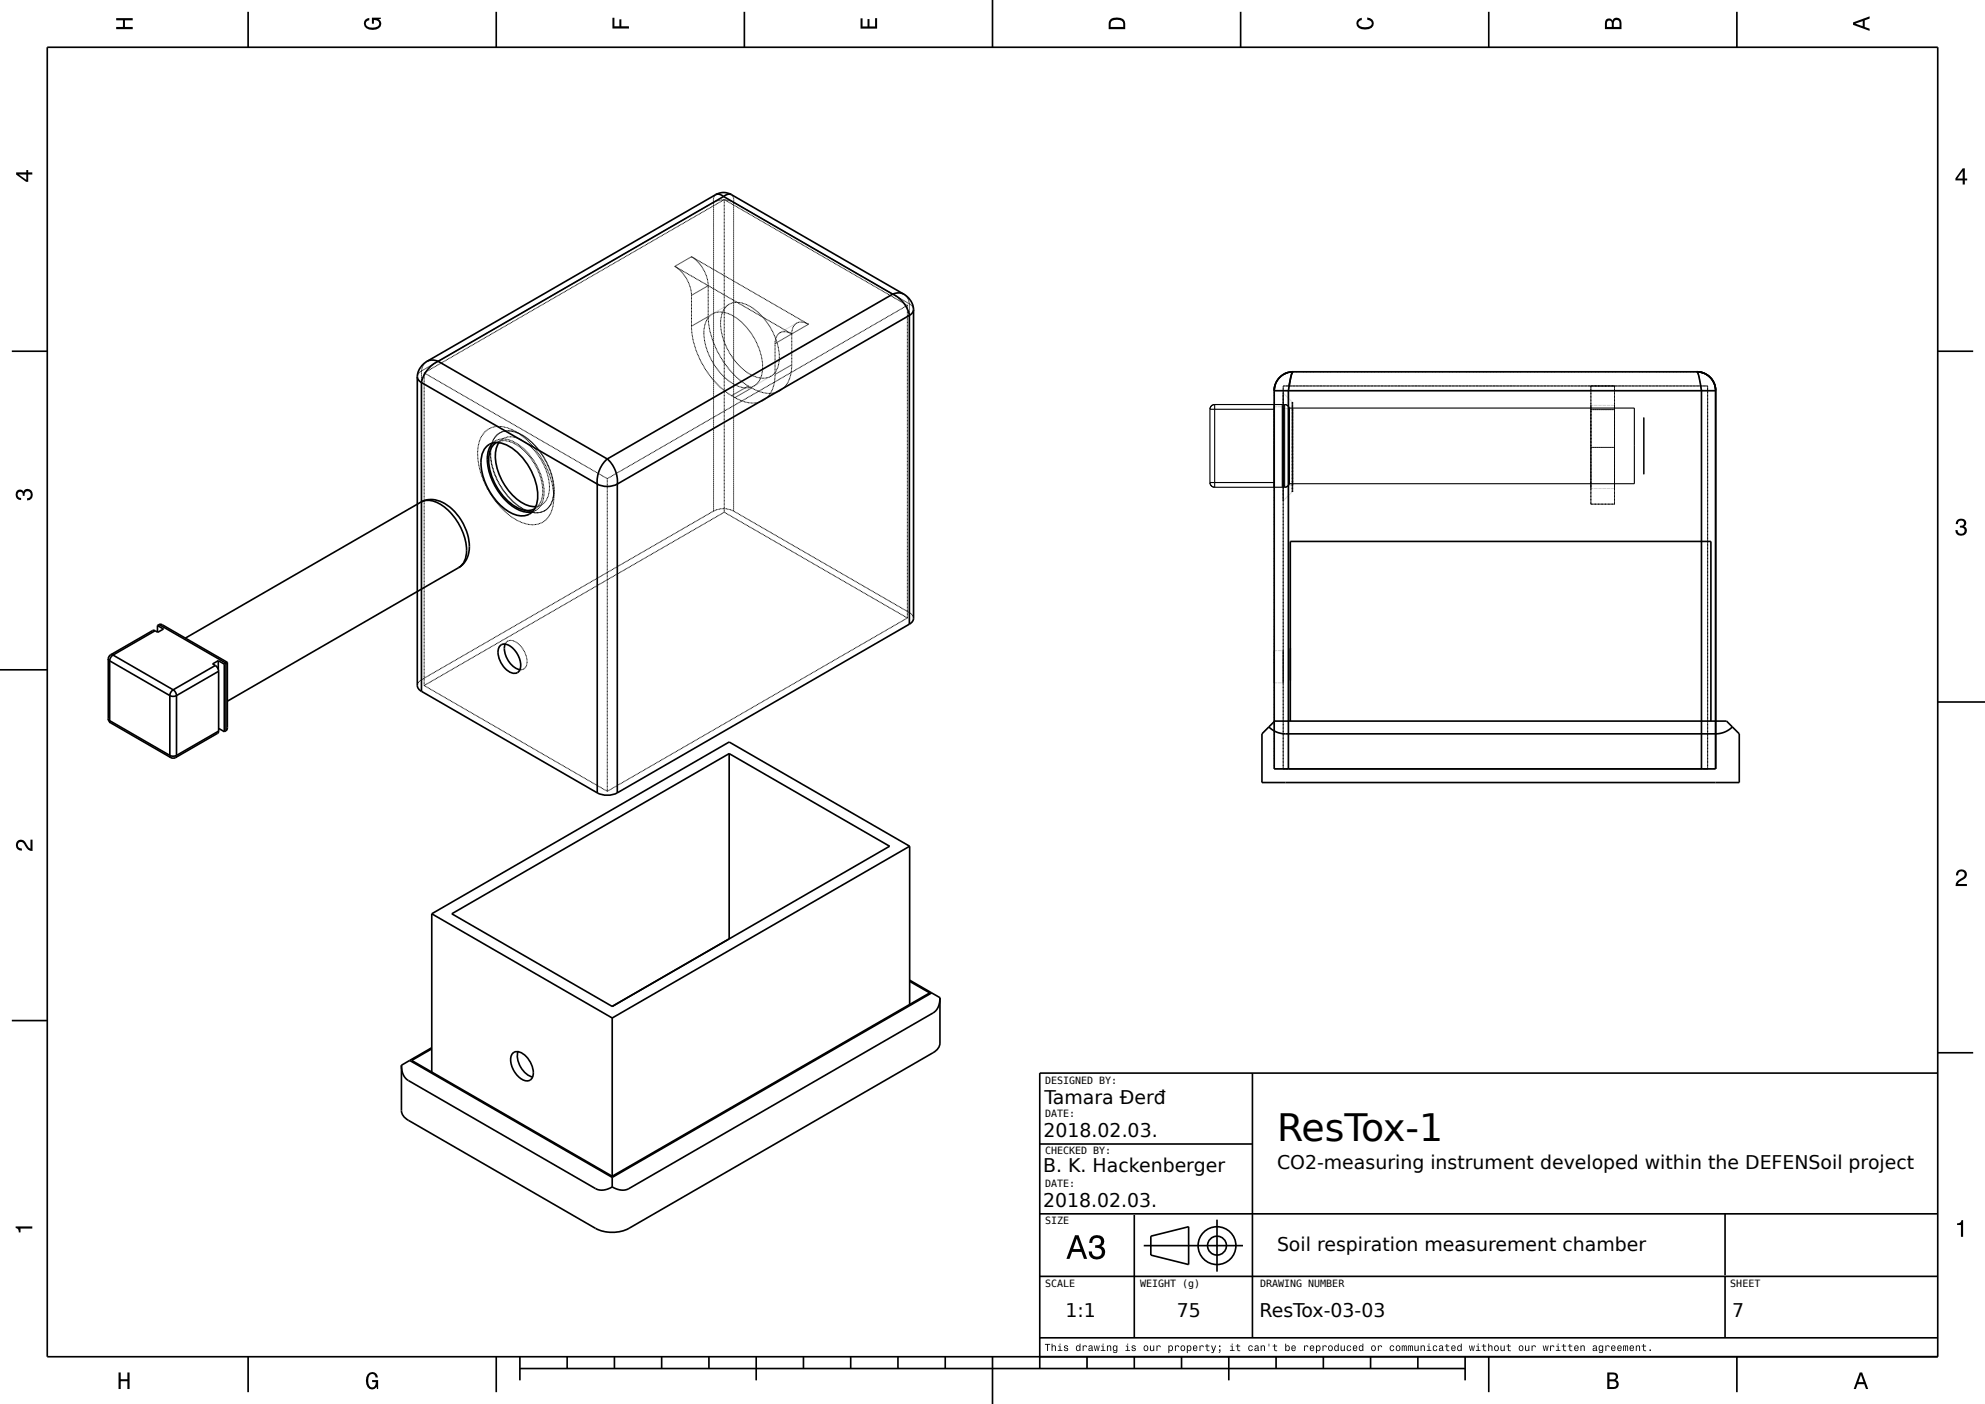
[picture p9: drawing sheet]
<svg xmlns="http://www.w3.org/2000/svg" width="420mm" height="297mm" viewBox="0 0 420 297" stroke-linecap="round" stroke-linejoin="round" font-family="sans-serif">
<g fill="none" stroke="#000" stroke-width=".35">
<path d="M210 0v10M10 10h400v277h-400zM52.5 2.5v7.5M105 2.5v7.5M157.5 2.5v7.5M262.5 2.5v7.5M315 2.5v7.5M367.5 2.5v7.5M151.5 41.2a1.45 1.45 0 0 1 1.6 .4M151.5 41.2l-61.1 35.2M151.5 41.2h-.1M151.5 41.2a3.3 3.3 0 0 1 3.2 0"/>
<path d="M153.1 41.6l-60.4 34.8M153.1 41.6l35.8 20.6M154.7 41.2a1.45 1.45 0 0 0-1.6 .4M154.7 41.2l36.5 21M154.7 41.2h.1M2.5 74.3h7.5M88.3 79.7v65.3a1.5 1.5 0 0 0 .9 1.2M88.3 79.7a1.5 1.5 0 0 0 .9 1.2M90.4 76.4a4 4 0 0 0-2.1 3.3M90.4 76.4a2.58 2.58 0 0 1 2.3 0M90.4 76.4h.1M92.7 76.4a6.4 6.4 0 0 0-3.5 4.5"/>
<path d="M92.7 76.4l35.8 20.7M188.9 62.2a6.4 6.4 0 0 1 3.5 4.5M188.9 62.2l-60.4 34.9M191.2 62.2a4.1 4.1 0 0 1 2.1 3.3M191.2 62.2a2.59 2.59 0 0 0-2.3 0M192.4 66.7l-61.8 35.7M192.4 66.7v65.3M193.3 65.5v65.3a1.5 1.5 0 0 1-.9 1.2M193.3 65.5a1.5 1.5 0 0 1-.9 1.2M272.4 78.8l-.7 .3M273.6 78.6a4 4 0 0 0-4 4M273.6 78.6a5.8 5.8 0 0 0-.8 3"/>
<path d="M273.6 78.6a11 11 0 0 0-1 4M273.6 78.6h85.4M359 78.6a8 8 0 0 1 .9 3.5l.1 .5M359 78.6l1.2 .2M359 78.6a4 4 0 0 1 4 4M360.2 78.8l.2 .1M360.4 78.9l.2 .1M410 74.3h7.5M89.2 80.9v65.3M89.2 80.9l37.2 21.5M103.1 94.3a3.7 3.7 0 0 1 4.3-.1 13 13 0 0 1 6.4 11.1 3.4 3.4 0 0 1-4.5 3.7 11.9 11.9 0 0 1-6.9-7.6 7.4 7.4 0 0 1 .3-6.7zM104.2 93.7a6.7 6.7 0 0 0-.5 6.7 12.1 12.1 0 0 0 7 7.8l1.3 .2 .6-.1"/>
<path d="M105 93.6a4.4 4.4 0 0 0-1.6 4.2 12.2 12.2 0 0 0 6.9 9.9 3.5 3.5 0 0 0 2.8-.1M105.5 93.6a7.4 7.4 0 0 0 .1 6.6 11.3 11.3 0 0 0 6.4 6.8l1.4 .2M128.5 97.1a6.4 6.4 0 0 0-2.1 5.3M128.5 97.1a6.4 6.4 0 0 1 2.1 5.3M269.6 82.6h3M269.6 82.6v80h93.4v-80M269.8 81.4l-.2 1.2M272.6 82.6v80M272.6 82.6h87.4M360 82.6h3M360 82.6v80M89.1 106.2a5.3 5.3 0 0 1 6.2 1.2 10.5 10.5 0 0 1 3.7 10.1 4.4 4.4 0 0 1-1.9 2.6"/>
<path d="M89.1 106.2a4.9 4.9 0 0 1 5.4 1.5 11.9 11.9 0 0 1 4.1 10.1 3.4 3.4 0 0 1-1.5 2.3M89.1 106.2l-49.9 28.8M126.4 102.4a4.7 4.7 0 0 0 4.2 0M126.4 102.4v65.3M130.6 102.4v65.3M22.9 139.4l.3 .4M22.9 139.4v12.6M23.2 139.8l12.7 7.3M23.2 139.8v12.7M23.4 138.5l-.4 .4-.1 .5M23.4 138.5l.5 .1M23.9 138.6a1.57 1.57 0 0 0-.7 1.2"/>
<path d="M23.9 138.6l12.7 7.3M32.8 133.4h-.5l-8.9 5.1M32.8 133.4l-8.9 5.2M33.3 132.3l1.3 .8-1.2 .7-.6-.4M33.3 132.3v1.4M33.7 132.1l.7 .1 13.7 7.9M33.7 132.1l-.4 .2M33.7 132.1l14.1 8.2M46.2 139.8l-1.2 .6 .6 .4M46.2 139.8l1.3 .7M46.2 139.8v1.8M97.1 120.1l-49 28.2"/>
<path d="M105.8 136.6a1.95 1.95 0 0 1 2.8 .6 4.3 4.3 0 0 1 1.2 4.8 1.73 1.73 0 0 1-2.5-.2 4.5 4.5 0 0 1-1.7-5zM106.9 136.3a4.7 4.7 0 0 0 3.1 5.4M192.4 132l-61.8 35.7M0 141.7h10M22.9 152l.1 .5 .4 .4M22.9 152l.3 .5M23.2 152.5l.2 .4M23.2 152.5l12.7 7.3M23.4 152.9l12.7 7.4M35.9 147.1a1.57 1.57 0 0 0 1.4 0M35.9 159.8l.2 .5M35.9 147.1v12.7"/>
<path d="M36.6 145.9a1.56 1.56 0 0 0-.7 1.2M36.6 145.9a1.56 1.56 0 0 1 .7 1.2M37.3 159.8a1.57 1.57 0 0 1-1.4 0M37.3 159.8l-.2 .5M37.3 147.1v12.7M45.6 140.8a1.57 1.57 0 0 1 .7 1.2M45.6 140.8l-9 5.1M46.3 154.7l-.3 .4-8.9 5.2M46.3 142v12.7M46.3 154.1l1.2 .7M46.3 154.7l-9 5.1M46.3 142l-9 5.1"/>
<path d="M47.5 140.5v14.3M47.8 140.3l-.3 .2M47.8 154.6l-.3 .2M47.8 140.3v14.3M48.1 140.1l-.3 .2M48.1 140.1v13.8l-.3 .7M89.2 146.2l37.2 21.5M154.3 159.4v39.2M267 155.2l2.7-2.7h95.6l2.7 2.7v10.3h-101zM268.5 153.8l1.6 1.1 1.9 .3h91l1.9-.3 1.6-1.1M273 152.5v-38h89v38M410 148.5h10"/>
<path d="M36.1 160.3l.5 .1 .5-.1M126.4 167.7a4.7 4.7 0 0 0 4.2 0M192.5 179v33.5M192.5 179l-38.2-22-62.9 36.3M192.5 179l-63 36.3M91.4 193.3v33.5M91.4 193.3l38.1 22M95.6 193.3l58.7-33.9 33.9 19.6-58.7 33.9zM2.5 215.9h7.5M129.5 215.3v33.5M192.5 207.3l6.4 3.7M192.5 207.6l4.2 2.4-67.2 38.8"/>
<path d="M197.1 210l-67.6 39.1M198.9 211l-.1 1.3a2.98 2.98 0 0 1-1.4 2l-64.3 37.1a3.5 3.5 0 0 1-3.6-.3M198.9 211v9.7a2.42 2.42 0 0 1-1.5 2l-64.3 37.1a7.8 7.8 0 0 1-7.1 0l-39.6-22.8a2.6 2.6 0 0 1-1.5-2.1v-9.6M84.9 225.3l.2 1.2a2.98 2.98 0 0 0 1.3 2.1l39.6 22.8a3.5 3.5 0 0 0 3.5-.3M86.7 224.3l42.8 24.8M91.4 221.6l-6.5 3.7M91.4 221.9l-4.3 2.4 42.4 24.5M108.4 222.9a1.73 1.73 0 0 1 2.5 .2 4.5 4.5 0 0 1 1.7 4.9 1.53 1.53 0 0 1-2.4 .2 4.9 4.9 0 0 1-2-4.9zM109.6 222.5a4.7 4.7 0 0 0 3.1 5.3M265 227v56M410 222.7h7.5M410 227h-190v62.5"/>
<path d="M129.5 249.1v2M220 242h45M220 256.8h189.9M240 257v26M257.5 258v11M365 256.8v13M220 270h189.9M242 263.5h21M243.5 261.5l8-2v8l-8-2zM365 270v13M52.5 287v7.5M105 287v7.5"/>
<path d="M110 289.5h200M110 287v5M120 287v2.5M130 287v2.5M140 287v2.5M150 287v2.5M160 287v5M170 287v2.5M180 287v2.5M190 287v2.5M200 287v2.5M210 287v10"/>
<path d="M220 283h189.9M230 287v2.5M240 287v2.5M250 287v2.5M260 287v5M270 287v2.5M280 287v2.5M290 287v2.5M300 287v2.5M310 287v5M315 287v7.5M367.5 287v7.5"/>
<circle cx="257.5" cy="263.5" r="2"/>
<circle cx="257.5" cy="263.5" r="4"/>
</g>
<g fill="#000">
<path d="M24.6 3.8h3.5v.5h-1.7v1.4h1.7v.5h-3.5v-.5h1.4v-1.4h-1.4z" fill-rule="evenodd"/>
<path d="M77.3 4.2l.8-.4v.5a.71 .71 0 0 0-.7 .5 .71 .71 0 0 0 .4 .8 2.24 2.24 0 0 0 2.4-.3 .86 .86 0 0 0-1.1-1.1v.8h-.4v-1.3h1.9v.3l-.5 .1 .3 .2a1.17 1.17 0 0 1 .2 1.2 1.17 1.17 0 0 1-1 .7 1.9 1.9 0 0 1-2.6-1.3z" fill-rule="evenodd"/>
<path d="M129.6 3.8h.4v1.8h1.1v-1.5h.4v1.5h1.6v.4h-3.5z" fill-rule="evenodd"/>
<path d="M182.1 3.9h.4v1.7h1.1v-1.6h.4v1.6h1.2v-1.8h.4v2.3h-3.5z" fill-rule="evenodd"/>
<path d="M235 4a2.18 2.18 0 0 0-.4 2.2h3.5v-1.2a1.42 1.42 0 0 0-1.8-1.3zM235.3 4.4a2.14 2.14 0 0 1 2.3 .3l.1 1h-2.7l.1-1z" fill-rule="evenodd"/>
<path d="M287.3 4.2l.8-.4v.4a.7 .7 0 0 0-.7 .5 .7 .7 0 0 0 .4 .8 1.69 1.69 0 0 0 2.5-.5 .9 .9 0 0 0-1-.8v-.5a1.24 1.24 0 0 1 1.4 1.1 1.24 1.24 0 0 1-1.1 1.4 2.22 2.22 0 0 1-2.5-.7l-.1-.5z" fill-rule="evenodd"/>
<path d="M339.8 4.2l-.2 .7v1.3h3.5v-1.4a.98 .98 0 0 0-.7-1 .98 .98 0 0 0-1.2 .6 .84 .84 0 0 0-1.4-.2zM340.1 4.5a.54 .54 0 0 1 .7-.1 .54 .54 0 0 1 .2 .6v.7h-1zM341.6 4.4a.62 .62 0 0 1 .7-.1 .62 .62 0 0 1 .4 .6v.8h-1.2z" fill-rule="evenodd"/>
<path d="M392.1 4.7v.6l3.5 1.2v-.4l-1-.4v-1.4l1-.4v-.4zM392.6 5l1.5-.5v1z" fill-rule="evenodd"/>
<path d="M3.4 36.5v.4l2.1 1.6h.5v-1.6h.8v-.4h-.8v-.5h-.4v.5zM4 36.9h1.6v1.1z" fill-rule="evenodd"/>
<path d="M415.3 35.6l-1.6 2.1v.5h1.6v.8h.4v-.8h.5v-.4h-.5v-2.2zM415.3 36.2v1.6h-1.1z" fill-rule="evenodd"/>
<path d="M3.6 103.8a.86 .86 0 0 1 1.4 .2 1.06 1.06 0 0 1 1.2-.5 1.06 1.06 0 0 1 .7 1.2 1.1 1.1 0 0 1-1.2 1.2v-.5a.71 .71 0 0 0 .8-1 .71 .71 0 0 0-1.3-.1v.6h-.4a.61 .61 0 0 0-.3-.8 .61 .61 0 0 0-.8 .2 .61 .61 0 0 0 .2 .9l.6 .1v.5a1.15 1.15 0 0 1-1.2-.7 1.15 1.15 0 0 1 .3-1.3z" fill-rule="evenodd"/>
<path d="M414.1 110a1.08 1.08 0 0 1 1.4-.2 1.08 1.08 0 0 1 .4 1.3l-.3 .3a1.06 1.06 0 0 1 .5 1.2 1.06 1.06 0 0 1-1.2 .7 1.1 1.1 0 0 1-1.2-1.2h.5a.71 .71 0 0 0 1 .8 .71 .71 0 0 0 .1-1.3h-.6v-.4a.61 .61 0 0 0 .8-.3 .61 .61 0 0 0-.2-.8 .61 .61 0 0 0-.9 .2l-.1 .6h-.5z" fill-rule="evenodd"/>
<path d="M3.6 177.9a1.22 1.22 0 0 1 2.1 .8l.3 .5 .5 .3v-1.9h.4v2.4a1.81 1.81 0 0 1-1.8-1.4 .71 .71 0 0 0-.8-.5 .71 .71 0 0 0-.5 .9 .71 .71 0 0 0 .8 .5v.4a1.18 1.18 0 0 1-1.2-.6 1.18 1.18 0 0 1 .2-1.4z" fill-rule="evenodd"/>
<path d="M414.2 184.2a1.18 1.18 0 0 1 1.9 .3 1.18 1.18 0 0 1-1 1.7l-.5 .4-.3 .4h1.9v.4h-2.4a1.8 1.8 0 0 1 1.4-1.7 .71 .71 0 0 0 .5-.9 .71 .71 0 0 0-.9-.5 .71 .71 0 0 0-.5 .9h-.4z" fill-rule="evenodd"/>
<path d="M3.3 259.4h3.5v.5h-2.5v.8h-.3a.77 .77 0 0 0-.7-.9z" fill-rule="evenodd"/>
<path d="M227.5 261.3l-1.9 5h.7l.5-1.5h2l.6 1.5h.6l-1.8-5zM227.8 262l.8 2.2h-1.5zM230.9 261.7l-.3 .5-.1 .7h.6a.91 .91 0 0 1 1.1-1.1 .91 .91 0 0 1 .5 1.4l-1 .2v.6a1.01 1.01 0 0 1 1.4 1 1.01 1.01 0 0 1-1.5 .8l-.5-.6-.1-.5h-.6a1.73 1.73 0 0 0 1.8 1.7 1.73 1.73 0 0 0 1.6-2l-.2-.3-.6-.5a1.29 1.29 0 0 0 .5-1.6 1.29 1.29 0 0 0-1.5-.7l-.6 .1z" fill-rule="evenodd"/>
<path d="M414.1 258.8a.77 .77 0 0 0 .9-.7h.4v3.5h-.5v-2.5h-.8z" fill-rule="evenodd"/>
<path d="M25.1 290.3h.4v1.5h1.5v-1.5h.4v3.5h-.4v-1.6h-1.5v1.6h-.4z" fill-rule="evenodd"/>
<path d="M77.8 290.7a1.2 1.2 0 0 1 1.3-.4 1.2 1.2 0 0 1 .9 1.1h-.5a.71 .71 0 0 0-.6-.7 .71 .71 0 0 0-.8 .3 2.24 2.24 0 0 0 .3 2.4 .86 .86 0 0 0 1.1-1h-.8v-.5h1.3v1.9h-.2l-.1-.4-.2 .2a1.17 1.17 0 0 1-1.2 .3 1.17 1.17 0 0 1-.8-1v-1.6z" fill-rule="evenodd"/>
<path d="M221.1 284.3v.2h.5v1.3h.1v-1.3h.5v-.2zM222.5 284.2v1.6h.2v-.8l.3-.2 .2 .1v.9h.2v-.8a.38 .38 0 0 0-.3-.4 .38 .38 0 0 0-.4 .2v-.6zM223.9 284.7v.1h.3v.8h-.4v.2h1v-.2h-.4v-.9zM224.2 284.2v.3h.2v-.3zM225.2 284.7l-.1 .1a.6 .6 0 0 0 .7 .6 .27 .27 0 0 1-.2 .3 .27 .27 0 0 1-.3-.3h-.2a.42 .42 0 0 0 .6 .4 .42 .42 0 0 0 .1-.6l-.4-.2a.23 .23 0 0 1 .1-.3 .23 .23 0 0 1 .3 .2h.2l-.3-.3zM227.8 284.7a.59 .59 0 0 0-.2 .8 .59 .59 0 0 0 .7 .3l.1-.2v.2h.2v-1.6h-.2v.6l-.3-.2zM227.9 284.9l.1-.1a.42 .42 0 0 1 .4 .4 .42 .42 0 0 1-.4 .4l-.1-.2zM229.1 284.6v1.2h.2v-1h.4l.1 .2h.2a.38 .38 0 0 0-.3-.4 .38 .38 0 0 0-.4 .2v-.2zM230.4 284.7l-.1 .3h.2a.24 .24 0 0 1 .3-.3 .24 .24 0 0 1 .1 .4 .44 .44 0 0 0-.5 .1 .44 .44 0 0 0 .1 .6l.5-.2 .3 .2v-.2l-.2-.9zM230.5 285.4a.25 .25 0 0 1 .5 0 .25 .25 0 0 1-.5 0zM231.4 284.6l.3 1.2h.2l.2-1 .1 1h.2l.3-1.2h-.2l-.2 1-.1-1h-.2l-.2 1-.2-1zM233 284.7v.1h.3v.8h-.4v.2h1v-.2h-.4v-.9zM233.3 284.2v.3h.2v-.3zM234.2 284.6v1.2h.2v-.8l.3-.2 .2 .1v.9h.2v-.8a.38 .38 0 0 0-.2-.4 .38 .38 0 0 0-.5 .2v-.2zM235.6 284.7a.59 .59 0 0 0-.2 .8 .59 .59 0 0 0 .7 .3l.1-.2a.31 .31 0 0 1-.1 .4 .31 .31 0 0 1-.4-.1h-.2a.47 .47 0 0 0 .5 .3 .47 .47 0 0 0 .4-.5v-1.1h-.2v.2l-.3-.2zM235.7 284.9l.1-.1a.42 .42 0 0 1 .4 .4 .42 .42 0 0 1-.4 .4l-.1-.2zM238.2 284.7v.1h.3v.8h-.4v.2h1v-.2h-.4v-.9zM238.5 284.2v.3h.2v-.3zM239.5 284.7v.1a.6 .6 0 0 0 .6 .6 .27 .27 0 0 1-.2 .3 .27 .27 0 0 1-.3-.3h-.2a.42 .42 0 0 0 .6 .4 .42 .42 0 0 0 .1-.6l-.4-.2a.23 .23 0 0 1 .1-.3 .23 .23 0 0 1 .3 .2h.2l-.3-.3zM242.1 284.7a.57 .57 0 0 0 0 .9 .57 .57 0 0 0 .8-.1l.1-.3a.51 .51 0 0 0-.3-.6 .51 .51 0 0 0-.6 .1zM242.2 284.9l.1-.1a.42 .42 0 0 1 .5 .4 .42 .42 0 0 1-.5 .4l-.1-.2zM243.3 284.6v.8a.38 .38 0 0 0 .3 .4 .38 .38 0 0 0 .4-.2v.2h.2v-1.2h-.2v.9l-.3 .2-.2-.2v-.9zM244.7 284.6v1.2h.2l.1-1h.3l.1 .2h.2a.38 .38 0 0 0-.3-.4 .38 .38 0 0 0-.4 .2v-.2zM247.2 284.6v1.6h.2v-.6l.1 .1a.53 .53 0 0 0 .7-.5 .53 .53 0 0 0-.7-.5l-.1 .1v-.2zM247.5 284.9l.1-.1a.42 .42 0 0 1 .4 .4 .42 .42 0 0 1-.4 .4l-.2-.2zM248.6 284.6v1.2h.2l.1-1h.3l.1 .2h.2a.38 .38 0 0 0-.3-.4 .38 .38 0 0 0-.4 .2v-.2zM249.9 284.7a.57 .57 0 0 0 0 .9 .57 .57 0 0 0 .8-.1l.1-.3a.51 .51 0 0 0-.3-.6 .51 .51 0 0 0-.6 .1zM250 284.9l.1-.1a.42 .42 0 0 1 .5 .4 .42 .42 0 0 1-.5 .4l-.1-.2zM251.1 284.6v1.6h.2v-.6l.1 .1a.53 .53 0 0 0 .7-.5 .53 .53 0 0 0-.7-.5l-.1 .1v-.2zM251.4 284.9l.1-.1a.42 .42 0 0 1 .4 .4 .42 .42 0 0 1-.4 .4l-.2-.2zM252.5 284.7a.57 .57 0 0 0-.1 .9 .57 .57 0 0 0 .9 0v-.1l-.5 .1-.2-.3 .8-.1a.48 .48 0 0 0-.3-.6 .48 .48 0 0 0-.6 .1zM252.7 284.8h.3l.2 .3h-.6zM253.8 284.6v1.2h.2l.1-1h.3l.1 .2h.2a.38 .38 0 0 0-.3-.4 .38 .38 0 0 0-.4 .2v-.2zM255.3 284.3v.4h-.3v.1h.3l.1 .9 .5 .1v-.1l-.4-.1v-.2v-.6h.4v-.1h-.4v-.4zM256.2 284.6l.5 1.3-.1 .1h-.3v.2h.3l.7-1.6h-.2l-.3 1-.3-1zM257.9 284.6v.3h.3v-.3zM257.9 285.5v.3h.2l-.2 .4 .2-.1 .1-.3v-.3zM260.3 284.7v.1h.3v.8h-.4v.2h1v-.2h-.4v-.9zM260.6 284.2v.3h.2v-.3zM261.8 284.3v.4h-.3v.1h.3l.1 .9 .5 .1v-.1l-.4-.1v-.2v-.6h.4v-.1h-.4v-.4zM264.2 284.7a.57 .57 0 0 0 0 .9 .57 .57 0 0 0 .8 0l.1-.2h-.2l-.1 .2a.39 .39 0 0 1-.5-.4 .39 .39 0 0 1 .5-.4l.1 .2h.2l-.3-.4zM265.6 284.7l-.1 .3h.1a.24 .24 0 0 1 .3-.3 .24 .24 0 0 1 .2 .4 .44 .44 0 0 0-.6 .1 .44 .44 0 0 0 .1 .6l.5-.2 .3 .2v-.2l-.2-.9zM265.6 285.4a.25 .25 0 0 1 .5 0 .25 .25 0 0 1-.5 0zM266.7 284.6v1.2h.2l.1-.8 .2-.2 .2 .1 .1 .9h.1v-.8a.38 .38 0 0 0-.2-.4 .38 .38 0 0 0-.5 .2v-.2zM268.4 284.2v.6h.2v-.6zM269.6 284.3v.4h-.3v.1h.3l.1 .9 .5 .1v-.1l-.4-.1v-.2v-.6h.4v-.1h-.4v-.4zM271.9 284.2v1.6h.2v-.2a.4 .4 0 0 0 .5 .2 .4 .4 0 0 0 .3-.3v-.3a.48 .48 0 0 0-.6-.6l-.2 .2v-.6zM272.2 284.9l.1-.1a.42 .42 0 0 1 .4 .4 .42 .42 0 0 1-.4 .4l-.2-.2zM273.3 284.7a.57 .57 0 0 0 0 .9 .57 .57 0 0 0 .8 0l.1-.1-.6 .1-.2-.3 .8-.1a.48 .48 0 0 0-.3-.6 .48 .48 0 0 0-.6 .1zM273.5 284.8h.3l.2 .3h-.6zM275.9 284.6v1.2h.2l.1-1h.3l.1 .2h.2a.38 .38 0 0 0-.3-.4 .38 .38 0 0 0-.4 .2v-.2zM277.3 284.7a.57 .57 0 0 0-.1 .9 .57 .57 0 0 0 .8 0l.1-.1-.6 .1-.2-.3 .8-.1a.48 .48 0 0 0-.3-.6 .48 .48 0 0 0-.5 .1zM277.4 284.8h.3l.2 .3h-.6zM278.4 284.6v1.6h.2v-.6l.1 .1a.53 .53 0 0 0 .7-.5 .53 .53 0 0 0-.7-.5l-.1 .1v-.2zM278.7 284.9l.1-.1a.42 .42 0 0 1 .4 .4 .42 .42 0 0 1-.4 .4l-.1-.2zM279.8 284.6v1.2h.2l.1-1h.3l.1 .2h.2a.38 .38 0 0 0-.3-.4 .38 .38 0 0 0-.4 .2v-.2zM281.1 284.7a.57 .57 0 0 0 0 .9 .57 .57 0 0 0 .9-.1v-.3a.51 .51 0 0 0-.3-.6 .51 .51 0 0 0-.6 .1zM281.3 284.9l.1-.1a.42 .42 0 0 1 .4 .4 .42 .42 0 0 1-.4 .4l-.2-.2zM282.4 284.7a.59 .59 0 0 0-.1 .8 .59 .59 0 0 0 .6 .3l.2-.2v.2h.2v-1.6h-.2v.6l-.4-.2zM282.6 284.9l.1-.1a.42 .42 0 0 1 .4 .4 .42 .42 0 0 1-.4 .4l-.2-.2zM283.7 284.6v.8a.38 .38 0 0 0 .2 .4 .38 .38 0 0 0 .5-.2v.2h.2v-1.2h-.2l-.1 .9-.2 .2-.2-.2-.1-.9zM285.1 284.7a.57 .57 0 0 0-.1 .9 .57 .57 0 0 0 .8 0l.1-.2h-.2l-.1 .2a.4 .4 0 0 1-.5-.4 .4 .4 0 0 1 .5-.4l.1 .2h.2l-.3-.4zM286.4 284.7a.57 .57 0 0 0-.1 .9 .57 .57 0 0 0 .8 0l.1-.1-.6 .1-.2-.3 .8-.1a.48 .48 0 0 0-.3-.6 .48 .48 0 0 0-.5 .1zM286.5 284.8h.3l.2 .3h-.6zM287.6 284.7a.59 .59 0 0 0-.1 .8 .59 .59 0 0 0 .6 .3l.2-.2v.2h.2v-1.6h-.2v.6l-.4-.2zM287.8 284.9l.1-.1a.42 .42 0 0 1 .4 .4 .42 .42 0 0 1-.4 .4l-.2-.2zM290.2 284.7a.57 .57 0 0 0 0 .9 .57 .57 0 0 0 .9-.1v-.3a.51 .51 0 0 0-.2-.6 .51 .51 0 0 0-.7 .1zM290.4 284.9l.1-.1a.42 .42 0 0 1 .4 .4 .42 .42 0 0 1-.4 .4l-.2-.2zM291.5 284.6v1.2h.2l.1-1h.3l.2 .2h.1a.38 .38 0 0 0-.3-.4 .38 .38 0 0 0-.4 .2v-.2zM294.2 284.7a.57 .57 0 0 0-.1 .9 .57 .57 0 0 0 .9 0v-.2h-.2l-.1 .2a.39 .39 0 0 1-.5-.4 .39 .39 0 0 1 .5-.4l.1 .2h.2l-.3-.4zM295.4 284.7a.57 .57 0 0 0 0 .9 .57 .57 0 0 0 .9-.1v-.3a.51 .51 0 0 0-.2-.6 .51 .51 0 0 0-.7 .1zM295.6 284.9l.1-.1a.42 .42 0 0 1 .4 .4 .42 .42 0 0 1-.4 .4l-.2-.2zM296.6 284.6v1.2h.2v-.9l.1-.2 .1 1.1h.2v-.9l.2-.2 .1 1.1h.1l-.1-1.2-.3 .2-.2-.2-.2 .1zM297.9 284.6v1.2h.2v-.9l.1-.2 .1 1.1h.2v-.9l.2-.2 .1 1.1h.1l-.1-1.2-.3 .2-.2-.2-.2 .1zM299.3 284.6v.8a.38 .38 0 0 0 .2 .4 .38 .38 0 0 0 .5-.2v.2h.2v-1.2h-.2v.9l-.3 .2-.2-.2v-.9zM300.6 284.6v1.2h.2v-.8l.3-.2 .2 .1v.9h.2v-.8a.38 .38 0 0 0-.3-.4 .38 .38 0 0 0-.4 .2v-.2zM302 284.7v.1h.3v.8h-.4v.2h.9v-.2h-.3v-.9zM302.3 284.2v.3h.2v-.3zM303.3 284.7a.57 .57 0 0 0-.1 .9 .57 .57 0 0 0 .9 0v-.2h-.2l-.1 .2a.4 .4 0 0 1-.5-.4 .4 .4 0 0 1 .5-.4l.1 .2h.2l-.3-.4zM304.6 284.7l-.1 .3h.2a.24 .24 0 0 1 .2-.3 .24 .24 0 0 1 .2 .4 .44 .44 0 0 0-.6 .1 .44 .44 0 0 0 .1 .6l.6-.2 .3 .2v-.2l-.3-.9zM304.6 285.4a.25 .25 0 0 1 .5 0 .25 .25 0 0 1-.5 0zM306 284.3v.4h-.3v.1h.3l.1 .9 .6 .1v-.1l-.4-.1-.1-.2v-.6h.5v-.1h-.5v-.4zM307.2 284.7a.57 .57 0 0 0-.1 .9 .57 .57 0 0 0 .8 0l.1-.1-.6 .1-.2-.3 .8-.1a.48 .48 0 0 0-.2-.6 .48 .48 0 0 0-.6 .1zM307.3 284.8h.3l.2 .3h-.6zM308.4 284.7a.59 .59 0 0 0-.1 .8 .59 .59 0 0 0 .7 .3l.1-.2v.2h.2v-1.6h-.2v.6l-.3-.2zM308.6 284.9l.1-.1a.42 .42 0 0 1 .4 .4 .42 .42 0 0 1-.4 .4l-.2-.2zM310.8 284.6l.3 1.2h.2l.1-1 .2 1h.2l.3-1.2h-.2l-.2 1-.2-1h-.2l-.1 1-.2-1zM312.4 284.7v.1h.3v.8h-.4v.2h1v-.2h-.4v-.9zM312.7 284.2v.3h.2v-.3zM313.8 284.3v.4h-.3v.1h.3l.1 .9 .6 .1v-.1l-.4-.1-.1-.2v-.6h.5v-.1h-.5v-.4zM314.9 284.2v1.6h.2v-.8l.3-.2 .2 .1v.9h.2v-.8a.38 .38 0 0 0-.3-.4 .38 .38 0 0 0-.4 .2v-.6zM316.3 284.7a.57 .57 0 0 0-.1 .9 .57 .57 0 0 0 .9-.1v-.3a.51 .51 0 0 0-.2-.6 .51 .51 0 0 0-.6 .1zM316.4 284.9l.1-.1a.42 .42 0 0 1 .4 .4 .42 .42 0 0 1-.4 .4l-.2-.2zM317.5 284.6v.8a.38 .38 0 0 0 .2 .4 .38 .38 0 0 0 .5-.2v.2h.2v-1.2h-.2v.9l-.3 .2-.2-.2v-.9zM319 284.3v.4h-.3v.1h.3l.1 .9 .6 .1v-.1l-.4-.1-.1-.2v-.6h.5v-.1h-.5v-.4zM321.5 284.7a.57 .57 0 0 0-.1 .9 .57 .57 0 0 0 .9-.1v-.3a.51 .51 0 0 0-.2-.6 .51 .51 0 0 0-.6 .1zM321.6 284.9l.1-.1a.42 .42 0 0 1 .4 .4 .42 .42 0 0 1-.4 .4l-.2-.2zM322.7 284.6v.8a.38 .38 0 0 0 .3 .4 .38 .38 0 0 0 .4-.2v.2h.2v-1.2h-.2v.9l-.3 .2-.2-.2v-.9zM324.1 284.6v1.2h.2v-1h.4l.1 .2h.2a.38 .38 0 0 0-.3-.4 .38 .38 0 0 0-.5 .2v-.2zM326.4 284.6l.3 1.2h.2l.1-1 .2 1h.2l.3-1.2h-.2l-.2 1-.2-1h-.2l-.1 1-.2-1zM328 284.6v1.2h.2v-1h.4l.1 .2h.2a.38 .38 0 0 0-.3-.4 .38 .38 0 0 0-.5 .2v-.2zM329.3 284.7v.1h.3v.8h-.4v.2h1v-.2h-.4v-.9zM329.6 284.2v.3h.2v-.3zM330.8 284.3v.4h-.4v.1h.4v.9l.6 .1v-.1l-.4-.1-.1-.2v-.6h.5v-.1h-.5v-.4zM332.1 284.3v.4h-.4v.1h.4v.9l.6 .1v-.1l-.4-.1-.1-.2v-.6h.5v-.1h-.5v-.4zM333.2 284.7a.57 .57 0 0 0-.1 .9 .57 .57 0 0 0 .9 0v-.1l-.6 .1-.1-.3 .7-.1a.48 .48 0 0 0-.2-.6 .48 .48 0 0 0-.6 .1zM333.4 284.8h.3l.1 .3h-.5zM334.4 284.6v1.2h.2v-.8l.3-.2 .2 .1v.9h.2v-.8a.38 .38 0 0 0-.3-.4 .38 .38 0 0 0-.4 .2v-.2zM337.1 284.7l-.1 .3h.2a.24 .24 0 0 1 .3-.3 .24 .24 0 0 1 .1 .4 .44 .44 0 0 0-.5 .1 .44 .44 0 0 0 .1 .6l.5-.2 .3 .2v-.2l-.2-.9zM337.2 285.4a.26 .26 0 0 1 .5 0 .26 .26 0 0 1-.5 0zM338.4 284.7a.59 .59 0 0 0-.2 .8 .59 .59 0 0 0 .7 .3l.1-.2a.31 .31 0 0 1-.1 .4 .31 .31 0 0 1-.4-.1h-.2a.47 .47 0 0 0 .5 .3 .47 .47 0 0 0 .4-.5v-1.1h-.2v.2l-.3-.2zM338.5 284.9l.1-.1a.42 .42 0 0 1 .4 .4 .42 .42 0 0 1-.4 .4l-.1-.2zM339.7 284.6v1.2h.2v-1h.4l.1 .2h.2a.38 .38 0 0 0-.3-.4 .38 .38 0 0 0-.4 .2v-.2zM341 284.7a.57 .57 0 0 0-.1 .9 .57 .57 0 0 0 .9 0v-.1l-.5 .1-.2-.3 .7-.1a.48 .48 0 0 0-.2-.6 .48 .48 0 0 0-.6 .1zM341.2 284.8h.3l.1 .3h-.5zM342.3 284.7a.57 .57 0 0 0-.1 .9 .57 .57 0 0 0 .9 0v-.1l-.5 .1-.2-.3 .7-.1a.48 .48 0 0 0-.2-.6 .48 .48 0 0 0-.6 .1zM342.5 284.8h.3l.1 .3h-.5zM343.4 284.6v1.2h.2v-.9l.2-.2 .1 1.1h.1l.1-.9 .1-.2 .1 1.1h.2l-.1-1.2-.4 .2-.2-.2-.2 .1zM344.9 284.7a.57 .57 0 0 0-.1 .9 .57 .57 0 0 0 .9 0v-.1l-.5 .1-.2-.3 .7-.1a.48 .48 0 0 0-.2-.6 .48 .48 0 0 0-.6 .1zM345.1 284.8h.3l.1 .3h-.5zM346.1 284.6v1.2h.2v-.8l.3-.2 .2 .1v.9h.2v-.8a.38 .38 0 0 0-.2-.4 .38 .38 0 0 0-.5 .2v-.2zM347.7 284.3v.4h-.4v.1h.4v.9l.6 .1v-.1l-.4-.1v-.2v-.6h.4v-.1h-.4v-.4zM349 285.5v.3h.3v-.3z" fill-rule="evenodd"/>
<path d="M340.1 290.3v3.5h1.3a.98 .98 0 0 0 1.1-.7 .98 .98 0 0 0-.6-1.2 .86 .86 0 0 0 .4-1 .86 .86 0 0 0-1-.6zM340.5 290.8h.8a.53 .53 0 0 1 .6 .5 .53 .53 0 0 1-.7 .5h-.7zM340.5 292.2h.8a.61 .61 0 0 1 .7 .6 .61 .61 0 0 1-.7 .6h-.8z" fill-rule="evenodd"/>
<path d="M393.5 290.3l-1.3 3.5h.5l.4-1h1.3l.4 1h.5l-1.3-3.5zM393.7 290.8l.6 1.6h-1.1z" fill-rule="evenodd"/>
</g>
<g fill="none" stroke="#000" stroke-width=".21" stroke-dasharray=".2 .1" stroke-linecap="butt">
<path d="M146.3 58.4l-3.5-2.1M146.3 58.4l17.7 10.2M149.8 56.3l-3.5-2M153.2 42.2l-63.5 36.7M89.7 78.9l38.8 22.4M146.3 62.5v6.5M146.3 62.5a7.8 7.8 0 0 0-3.5-6.2M148.9 70.4a13.5 13.5 0 0 0 7.1 11.2 4.1 4.1 0 0 0 3.6 0M149.8 60.4v6.6M149.8 60.4a7.8 7.8 0 0 0-3.5-6.1M150.8 66.4a4.3 4.3 0 0 0-1.9 4M152.5 68.4a13.5 13.5 0 0 0 7 11.2 4.1 4.1 0 0 0 3.6 0"/>
<path d="M154.3 64.4a4.3 4.3 0 0 0-1.8 4M163.1 79.6a4.7 4.7 0 0 0 1.8-4.5 13.7 13.7 0 0 0-6.6-10.5 4.3 4.3 0 0 0-4-.2M164 72.7v6.5M164 68.6l3.5 2M165 70.4a2.41 2.41 0 0 0-1 2.3M167.5 66.6l-17.7-10.3M167.5 66.6l3.6 2M167.5 70.6a2.59 2.59 0 0 0-2.5-.2M167.5 70.6v6.6M168.6 68.3a2.42 2.42 0 0 0-1.1 2.3M171.1 68.6a2.59 2.59 0 0 0-2.5-.3M192 64.6l-38.8-22.4"/>
<path d="M359 78.6h-85.4M104.9 93.2l-.7 .5M105 93.6h.1M105.1 93.6a5 5 0 0 1 5.5 1.5 12.9 12.9 0 0 1 4.2 8.8M105.5 93.6l1-.8M105.7 91.6a4.6 4.6 0 0 1 4.8 .5M105.8 91.6a4.7 4.7 0 0 1 4.7 .4 14.8 14.8 0 0 1 6.7 11.7M106.5 92.8a5 5 0 0 1 5.5 1.4 12.9 12.9 0 0 1 4.3 8.9M109.1 91.3a17.8 17.8 0 0 1 8.1 14M110.5 92.1a14.9 14.9 0 0 1 6.7 11.6M154.8 83.7a18.7 18.7 0 0 1-8.5-14.7M154.8 83.7l.7 .4"/>
<path d="M155.5 84.1a6 6 0 0 0 6 .6M158.3 81.7a18.7 18.7 0 0 1-8.5-14.7M159 82.1l-.7-.4M159 82.1a6 6 0 0 0 6 .6M159.6 81.6a4.7 4.7 0 0 0 1.8-4.5 13.7 13.7 0 0 0-6.7-10.5 4.3 4.3 0 0 0-3.9-.2M161.5 84.7a6 6 0 0 0 2.5-5.5M165 82.7a6 6 0 0 0 2.5-5.5M269.6 82.6v80M269.6 94.5v8.5M269.6 86v8.5M271.5 81.6h89.8M271.5 94.5v11.4"/>
<path d="M271.5 83.1v11.4M271.5 94.5v8.5M271.5 86v8.5M271.5 94.5v8.1M271.5 86.4v8.1M273.4 94.5v9.5M273.4 85v9.5M273.5 94.5v9.5M273.5 85v9.5M273.5 94.5v8.1M273.5 86.4v8.1M336.6 86.6v8"/>
<path d="M336.6 86.6v-5M336.6 81.6v5M336.6 94.5v8.8M336.6 85.7v8.8M336.6 81.6h5M341.6 86.6v8M341.6 86.6v-5M341.6 81.6h-5M341.6 81.6v5M341.6 94.5v8.8M341.6 85.7v8.8M361.3 81.6h-89.8"/>
<path d="M112.6 108.3l.8-.3M113.2 107.6h-.1M113.4 108a4.5 4.5 0 0 0 1.7-4.4 12.8 12.8 0 0 0-7.2-10.5 3.6 3.6 0 0 0-3 .1M114.6 106.8l-1.2 .4M114.8 103.9a4.2 4.2 0 0 1-1.6 3.7M115.2 108.1a5 5 0 0 1-5.2-.8 14.8 14.8 0 0 1-6.2-11.9 4.6 4.6 0 0 1 1.9-3.8M115.3 108a5 5 0 0 1-5.2-.7 14.8 14.8 0 0 1-6.3-11.9 4.6 4.6 0 0 1 2-3.8M116.3 103.1a4.2 4.2 0 0 1-1.7 3.7M117.2 105.3a5.7 5.7 0 0 1-2.6 5.3 6.6 6.6 0 0 1-6.6-1.5 17.8 17.8 0 0 1-6.9-13.8 4.8 4.8 0 0 1 4.3-5.1 7.3 7.3 0 0 1 3.7 1.1M117.2 105.3v-1.6M117.2 103.7a4.9 4.9 0 0 1-2 4.4M117.2 103.7a4.9 4.9 0 0 1-1.9 4.3"/>
<path d="M128.5 101.3l63.5-36.7M151 108.1l-61.8 35.7M151 108.1a4.7 4.7 0 0 1 4.2 0M153.2 108.4v-66.2M153.2 108.4l-63.5 36.6M269.6 103v-17M271.5 105.9v-22.8M271.5 103v-17M271.5 102.6v-16.2M273.4 104v-19M273.5 104v-19M273.5 102.6v-16.2"/>
<path d="M336.6 106.6v-12M336.6 103.3v-17.6M336.6 106.6h5M341.6 106.6v-12M341.6 106.6h-5M341.6 103.3v-17.6M107.4 135.6l-.5 .7M192 130.7v-66.1M192 130.7l-38.8-22.3M192.4 129.6l-37.2-21.5M193.3 130.8a1.5 1.5 0 0 0-.9-1.2M269.6 137.6v3.4"/>
<path d="M271.5 137.6v3.4M88.3 145a1.5 1.5 0 0 1 .9-1.2M89.7 145v-66.1M89.7 145l38.8 22.4M110 141.7l.8-.2M110.8 141.5a2.6 2.6 0 0 0 .4-3.2 4.1 4.1 0 0 0-3.3-2.8l-.5 .1M269.6 141v3.4M269.6 144.4v-6.8M271.5 141v3.4M271.5 144.4v-6.8M128.5 167.4v-66.1M128.5 167.4l63.5-36.7"/>
<path d="M269.6 162.6h3M271.5 162.6v-81M271.5 162.6h89.8M360 162.6h-87.4M360 162.6h3M361.3 162.6v-81M361.3 162.6h-89.8"/>
</g>
<g fill="none" stroke="#000" stroke-width=".21">
<path d="M146.3 54.3l-3.5 2M151 42.8a4.7 4.7 0 0 1 4.2 0M151 42.8v65.3M151 42.8l-61.8 35.7M151.4 41.2a1.47 1.47 0 0 0-.4 1.6M151.5 41.2h-.1M154.7 41.2h.1a1.47 1.47 0 0 1 .4 1.6M155.2 42.8v65.3M155.2 42.8l37.2 21.5M89.2 78.5a1.52 1.52 0 0 0-.9 1.2M89.2 78.5v65.3M90.4 76.4a2.56 2.56 0 0 0-1.2 2.1"/>
<path d="M149.8 67l-3.5 2M149.8 60.4l-3.5 2.1M154.3 64.4l-3.5 2M163.1 79.6l-3.5 2M167.5 77.2l-3.5 2M168.6 68.3l-3.6 2.1M171.1 68.6l-7.1 4.1M191.2 62.2h.1M191.2 62.2a2.56 2.56 0 0 1 1.2 2.1M192.4 64.3a1.52 1.52 0 0 1 .9 1.2M192.4 64.3v65.3M271.7 79.1a3.7 3.7 0 0 0-2 3.5h2.9"/>
<path d="M272.2 78.9h.1M272.4 78.8a4 4 0 0 0-2.6 2.6M273.6 78.6l-1.1 .2M359 78.6a8 8 0 0 1 .9 3.5l.1 .5M359 78.6h.1M360.2 78.8h.1M360.4 78.9h.1M360.6 79a3.7 3.7 0 0 1 2.3 3.6h-2.9M104.9 93.2l-1.4 .8M105.8 91.6h-.1M106.5 92.8l-1.4 .8M109.1 91.3l1.4 .8"/>
<path d="M158.3 81.7l-3.5 2M159 82.1l-3.5 2M165 82.7l-3.5 2M269.6 86h1.9M271.5 83.1l2 1.9M271.5 86.4h2M272.6 82.6v80M272.6 82.6h87.4M272.8 81.6l-.2 1M336.6 85.7h5M336.6 86.6h5M336.6 94.6h5"/>
<path d="M360 82.6v80M113.4 108l-1.4 .7M114.6 106.8l-1.4 .8M115.3 108l-.1 .1M269.6 103h1.9M271.5 102.6h2M273.5 104l-2 1.9M336.6 103.3h5M107.4 135.6l-1.3 .8M269.6 137.6h1.9M110.8 141.5l-1.3 .8M269.6 144.4h1.9"/>
</g>
<g fill="none" stroke="#000" stroke-width=".23">
<path d="M256 86.6v15.5M256 86.6h13.6M257 85.6a1 1 0 0 0-1 1M257 85.6h14.8M257 85.6v17.5M269.6 85.6v17.5M271.3 85.6v17.5M271.8 85.6l.7 .3 .3 .7M271.8 85.6v17.5M272.8 86.3h73v16h-73zM347.8 88.3v12M256 102.1a1 1 0 0 0 1 1"/>
<path d="M256 102.1h13.6M257 103.1h14.8M272.8 102.1l-.3 .7-.7 .3"/>
</g>
<text font-size="8" x="270.2" y="241.3">ResTox-1</text>
<g font-size="4">
<text x="221" y="233.5">Tamara Đerđ</text>
<text x="220.8" y="240.5">2018.02.03.</text>
<text x="220.7" y="247.9">B. K. Hackenberger</text>
<text x="270.2" y="247.3">CO2-measuring instrument developed within the DEFENSoil project</text>
<text x="220.7" y="255.4">2018.02.03.</text>
<text x="270.2" y="264.7">Soil respiration measurement chamber</text>
<text x="225.4" y="278.6">1:1</text>
<text x="249" y="278.6">75</text>
<text x="266.5" y="278.6">ResTox-03-03</text>
<text x="366.5" y="278.6">7</text>
</g>
<g font-size="2.1">
<text x="221.1" y="229.3">DESIGNED BY:</text>
<text x="221.1" y="236.2">DATE:</text>
<text x="221.1" y="244.1">CHECKED BY:</text>
<text x="221.1" y="251">DATE:</text>
<text x="221.1" y="258.9">SIZE</text>
<text x="221.1" y="272.2">SCALE</text>
<text x="241.2" y="272.2">WEIGHT (g)</text>
<text x="266.6" y="272.2">DRAWING NUMBER</text>
<text x="366.1" y="272.2">SHEET</text>
</g>
</svg>
